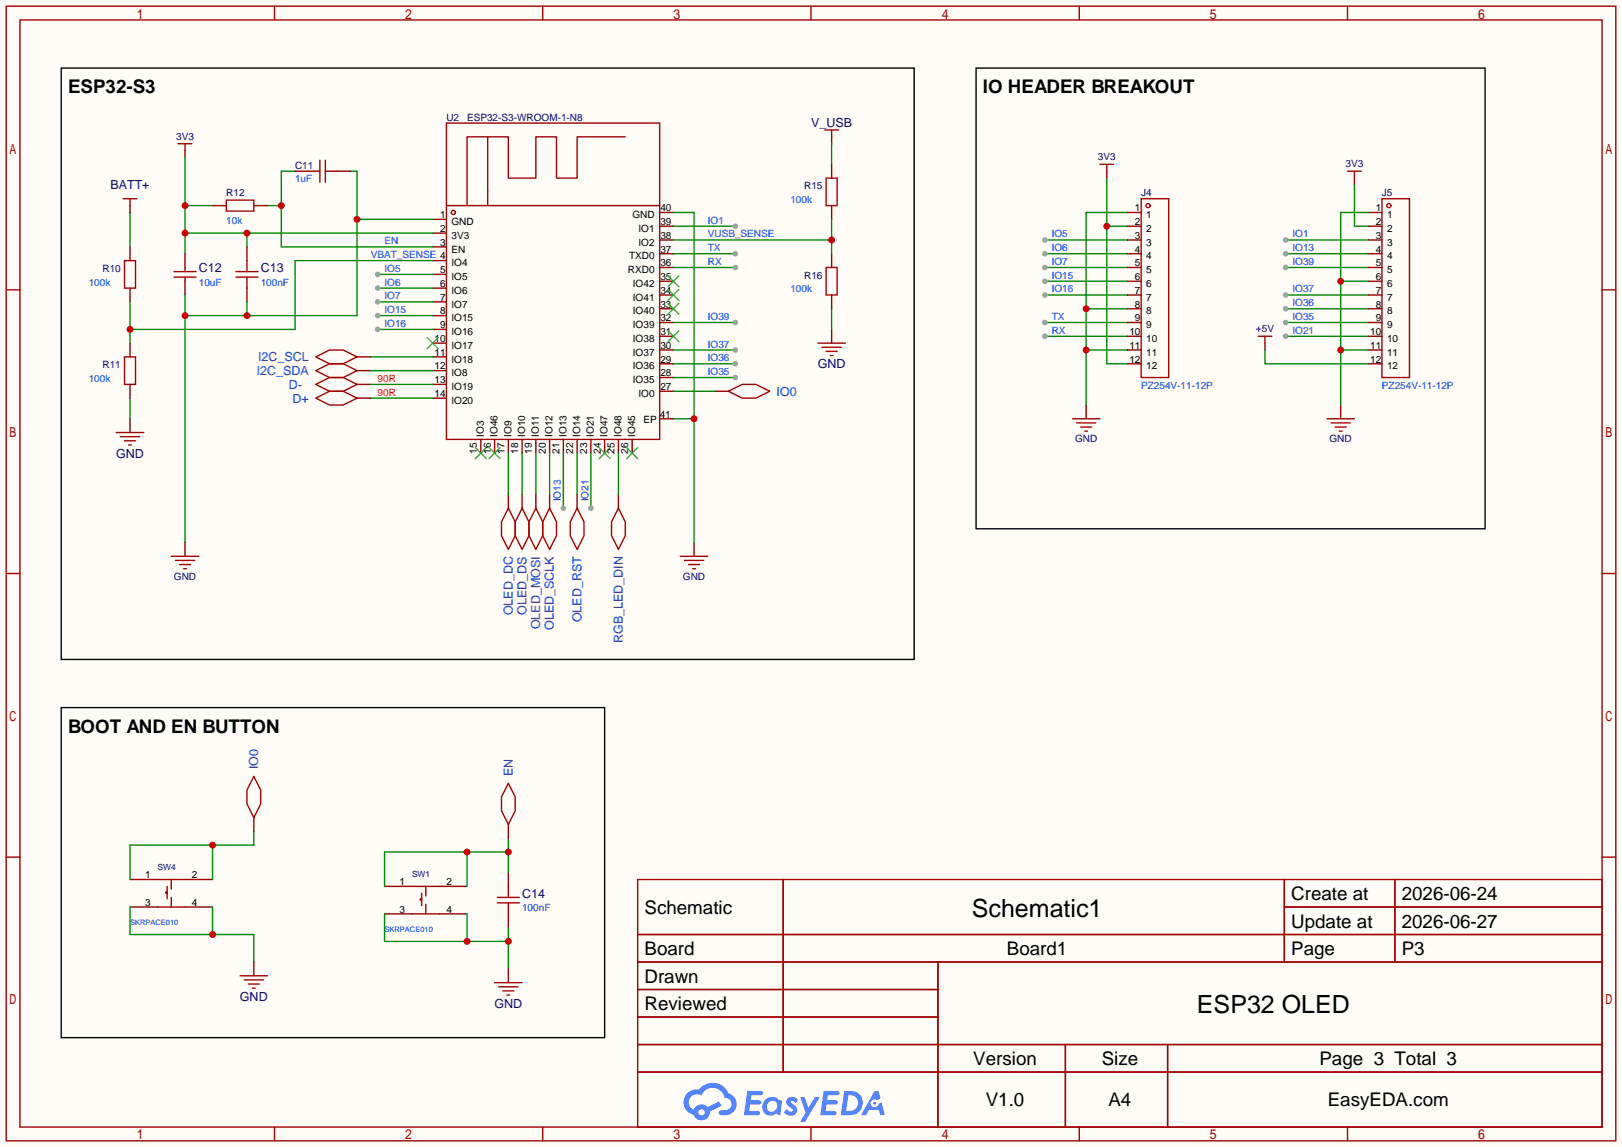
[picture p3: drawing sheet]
<svg xmlns="http://www.w3.org/2000/svg" width="299mm" height="212mm" viewBox="0 0 299 212" stroke-linecap="round" stroke-linejoin="round" font-family="sans-serif">
<path d="M0 0h299.5v211.8h-299.5z" fill="#fffcf7"/>
<g fill="none" stroke="#a10000" stroke-width=".25">
<path d="M1.1 1.1h297.2v209.6h-297.2zM3.7 3.7h292.1v204.5h-292.1zM50.7 1.1v2.6M100.2 1.1v2.6M149.7 1.1v2.6M199.3 1.1v2.6M248.8 1.1v2.6M1.1 53.5h2.6M295.8 53.5h2.5M1.1 105.9h2.6M295.8 105.9h2.5M1.1 158.3h2.6"/>
<path d="M295.8 158.3h2.5M117.7 162.4h178.1v45.8h-178.1zM117.7 172.6h178.1M117.7 177.7h178.1M144.6 162.4v35.6M173.2 177.7v30.5M237.1 162.4v15.3M237.1 167.5h58.7M257.5 162.4v15.3M117.7 182.8h55.5M117.7 192.9h178.1M117.7 187.8h55.5"/>
<path d="M117.7 198h178.1M196.7 192.9v15.3M215.6 192.9v15.3M50.7 208.2v2.5M100.2 208.2v2.5M149.7 208.2v2.5M199.3 208.2v2.5M248.8 208.2v2.5"/>
</g>
<g fill="#5487ff">
<path d="M145.5 202.8a1.3 1.3 0 0 1 1.8 .3l-.4 .6a.54 .54 0 0 0-.9-.2l.1 .2a1.58 1.58 0 0 1 1.1 1.6 1.43 1.43 0 0 1-2.5 .1l.5-.6a.64 .64 0 0 0 .5 .5 .64 .64 0 0 0 .7-.3l-.2-.2a1.6 1.6 0 0 1-1-1.6z"/>
<path d="M147.7 202.7h.9l.7 1.9 1.1-1.9h.9l-2.7 4.5h-.9l1-1.7z"/>
<path d="M138 201.5h1.6a1.31 1.31 0 0 1 1.2 .2 .4 .4 0 0 1-.3 .6h-1.8l-.1 .9h1.6a.4 .4 0 0 1 .4 .4 .4 .4 0 0 1-.4 .4h-1.7l-.2 1.2h.8a1.23 1.23 0 0 1 1.2 .2 .39 .39 0 0 1-.3 .6h-2.7z"/>
<path d="M152.1 201.5h1.6a1.32 1.32 0 0 1 1.3 .2 .39 .39 0 0 1-.4 .6h-1.7l-.2 .9h1.7a.4 .4 0 0 1 .3 .4 .4 .4 0 0 1-.4 .4h-1.7l-.2 1.2h.8a1.23 1.23 0 0 1 1.2 .2 .39 .39 0 0 1-.3 .6h-2.7z"/>
<path d="M161.5 201.5h.7l.4 1.3-.7 .4a.75 .75 0 0 0-1.1 .3 .75 .75 0 0 0 .5 1 .75 .75 0 0 0 .9-.6l.6-.3 .6 2.4h-.9l-.2-1h-1.9l-.5 1h-.9z"/>
<path d="M155.9 201.5l-.7 4.5h1.5a2.27 2.27 0 0 0 2.6-2.3 2.27 2.27 0 0 0-2.7-2.2zM156.6 202.3a1.5 1.5 0 0 1 1.8 1.5 1.5 1.5 0 0 1-1.9 1.4h-.3z"/>
<path d="M141.3 203.1a1.62 1.62 0 0 0-.4 2.1 1.62 1.62 0 0 0 2 .7l.4-.3 .3 .3 .5 .1 .3-2.5-.2-.3h-.4a1.58 1.58 0 0 0-2.5-.1zM141.9 203.6a.99 .99 0 0 1 1.6 .3 .99 .99 0 0 1-.9 1.4 .94 .94 0 0 1-1-.5 .94 .94 0 0 1 .3-1.2z"/>
<path d="M126.9 201.9a2.37 2.37 0 0 0 1.2 4 1.54 1.54 0 0 0 1.7 1 1.54 1.54 0 0 0 1.3-1.6l2.1-1.1-.5-.8-2 1.1a1.57 1.57 0 0 0-2.6 .4 1.5 1.5 0 0 1-.8-2.1 1.5 1.5 0 0 1 2.2-.5 2.23 2.23 0 0 1 2.3-1.4 2.23 2.23 0 0 1 2 1.8 1.16 1.16 0 0 1 1.2 1.1 1.16 1.16 0 0 1-1 1.3h-.7a.47 .47 0 0 0-.6 .3 .47 .47 0 0 0 .4 .6 2.23 2.23 0 0 0 2.3-.7 2.23 2.23 0 0 0 .4-2.3 2.16 2.16 0 0 0-1.3-1.1 3.2 3.2 0 0 0-5.4-.7l-1.2 .1zM129 205.4a.58 .58 0 0 1 1.1 0 .58 .58 0 0 1-1.1 0z"/>
<circle cx="161.5" cy="203.8" r=".28"/>
</g>
<g fill="none" stroke="#a10000" stroke-width=".25">
<path d="M32.9 26.5h2.5M34.2 26.5v1.3M82.4 22.7h39.4v58.5h-39.4zM82.4 38h39.4M90 25.3v12.7M115.4 25.3h-8.8v7.6h-3.9v-7.6h-3.8v7.6h-5v-7.6h-7.7v12.7"/>
<circle cx="83.7" cy="39.2" r=".38"/>
</g>
<g fill="none" stroke="#870000" stroke-width=".25">
<path d="M34.2 27.8v1.3M121.8 39.2h2.5M79.9 40.5h2.5M79.9 43.1h2.5M79.9 45.6h2.5M79.9 48.1h2.5M79.9 50.7h2.5M79.9 53.2h2.5M79.9 55.8h2.5M79.9 58.3h2.5M121.8 59.6h2.5M121.8 57h2.5"/>
<path d="M121.8 54.5h2.5M121.8 51.9h2.5M121.8 49.4h2.5M121.8 46.9h2.5M121.8 44.3h2.5M121.8 41.8h2.5M79.9 60.8h2.5M79.9 63.4h2.5M79.9 65.9h2.5M79.9 68.5h2.5M79.9 71h2.5M79.9 73.5h2.5"/>
<path d="M121.8 72.3h2.5M121.8 69.7h2.5M121.8 67.2h2.5M121.8 64.6h2.5M121.8 62.1h2.5M121.8 77.3h2.5M88.8 81.2v2.5M91.3 81.2v2.5M93.9 81.2v2.5M96.4 81.2v2.5M98.9 81.2v2.5M101.5 81.2v2.5"/>
<path d="M104 81.2v2.5M106.6 81.2v2.5M109.1 81.2v2.5M111.6 81.2v2.5M114.2 81.2v2.5M116.7 81.2v2.5"/>
</g>
<g fill="none" stroke="#3c3" stroke-width=".25">
<path d="M123.3 56l2 2M123.3 53.5l2 2M123.3 50.9l2 2.1M125.3 56l-2 2M125.3 53.5l-2 2M125.3 50.9l-2 2.1M78.9 62.4l2 2M80.9 62.4l-2 2M123.3 61.1l2 2M125.3 61.1l-2 2M87.8 82.7l2 2M89.8 82.7l-2 2"/>
<path d="M90.3 82.7l2 2M92.3 82.7l-2 2M110.6 82.7l2 2M112.6 82.7l-2 2M115.7 82.7l2 2M117.7 82.7l-2 2"/>
</g>
<path d="M34.2 29.1v17.8M34.2 38h5M34.2 43.1h45.7M45.6 43.1v2.5" fill="none" stroke="#008700" stroke-width=".25"/>
<g fill="#c00">
<circle cx="45.6" cy="43.1" r=".63"/>
<circle cx="34.2" cy="43.1" r=".63"/>
<circle cx="34.2" cy="38" r=".63"/>
</g>
<path d="M49.4 38h2.5M54.5 31.6h-2.6v14h28" fill="none" stroke="#008700" stroke-width=".25"/>
<circle cx="51.9" cy="38" r=".63" fill="#c00"/>
<g fill="none" stroke="#a10000" stroke-width=".25">
<path d="M43.6 51.2h4M43.6 50.2h4M45.6 48.1v2.1M45.6 51.2v2M29.1 162.4h5.1M29.1 167.5h5.1M30.9 164.7h-.3v.3h.3M30.9 163.7v2.3M31.6 162.4v1.8M31.6 165.7v1.8M76.1 163.7h5.1M76.1 168.8h5.1"/>
<path d="M77.9 166h-.3v.2h.3M77.9 165v2.3M78.6 163.7v1.8M78.6 167v1.8M91.8 166.8h4.1M91.8 165.7h4.1M93.9 163.7v2M93.9 166.8v2"/>
</g>
<path d="M45.6 45.6v2.5M45.6 53.2v2.6M24 162.4h5.1M24 167.5h5.1M34.2 162.4h5M34.2 167.5h5M71 163.7h5.1M71 168.8h5.1M81.2 163.7h5M81.2 168.8h5M93.9 161.2v2.5M93.9 168.8v2.5" fill="none" stroke="#870000" stroke-width=".25"/>
<path d="M39.2 156.1v6.3M46.9 153.5v2.6h-22.9v6.3" fill="none" stroke="#008700" stroke-width=".25"/>
<circle cx="39.2" cy="156.1" r=".63" fill="#c00"/>
<path d="M86.2 157.4v6.3M93.9 157.4h-22.9v6.3M93.9 154.8v6.4" fill="none" stroke="#008700" stroke-width=".25"/>
<g fill="#c00">
<circle cx="86.2" cy="157.4" r=".63"/>
<circle cx="93.9" cy="157.4" r=".63"/>
</g>
<path d="M24 167.5v5.1h22.9v5.1M39.2 167.5v5.1" fill="none" stroke="#008700" stroke-width=".25"/>
<circle cx="39.2" cy="172.6" r=".63" fill="#c00"/>
<path d="M71 168.8v5.1h22.9M86.2 168.8v5.1M93.9 171.3v7.6" fill="none" stroke="#008700" stroke-width=".25"/>
<g fill="#c00">
<circle cx="93.9" cy="173.9" r=".63"/>
<circle cx="86.2" cy="173.9" r=".63"/>
</g>
<path d="M153.5 25.3v1.2M132 72.3h2.5M93.9 91.3v2.6M96.4 91.3v2.6M98.9 91.3v2.6M101.5 91.3v2.6M106.6 91.3v2.6M114.2 91.3v2.6M46.9 151v2.5M93.9 152.3v2.5M46.9 177.7v2.5M93.9 178.9v2.6" fill="none" stroke="#870000" stroke-width=".25"/>
<g fill="none" stroke="#a10000" stroke-width=".25">
<path d="M152.3 24h2.5M153.5 24v1.3M134.5 72.3l2.5-1.3h2.6l2.5 1.3-2.5 1.2h-2.6zM93.9 93.9l1.2 2.5v2.5l-1.2 2.6-1.3-2.6v-2.5zM96.4 93.9l1.3 2.5v2.5l-1.3 2.6-1.3-2.6v-2.5zM98.9 93.9l1.3 2.5v2.5l-1.3 2.6-1.2-2.6v-2.5zM101.5 93.9l1.2 2.5v2.5l-1.2 2.6-1.3-2.6v-2.5zM106.6 93.9l1.2 2.5v2.5l-1.2 2.6-1.3-2.6v-2.5zM114.2 93.9l1.2 2.5v2.5l-1.2 2.6-1.3-2.6v-2.5zM46.9 143.4l1.2 2.5v2.6l-1.2 2.5-1.3-2.5v-2.6zM93.9 144.7l1.2 2.5v2.5l-1.2 2.6-1.3-2.6v-2.5zM44.3 180.2h5.1"/>
<path d="M45.1 181h3.5M45.8 181.7h2.1M46.6 182.5h.5M91.3 181.5h5.1M92.1 182.2h3.5M92.8 183h2.1M93.6 183.8h.5"/>
</g>
<path d="M24 55.8v7.6M79.9 48.1h-25.4v12.7h-30.5M124.3 72.3h7.7" fill="none" stroke="#008700" stroke-width=".25"/>
<circle cx="24" cy="60.8" r=".63" fill="#c00"/>
<path d="M24 39.2v6.4M64.6 31.6h1.3v26.7h-31.7M153.5 26.5v3.9M34.2 54.5v45.7M45.6 55.8v2.5M65.9 40.5h14M153.5 57v3.8M24 73.5v3.8M68.5 71h11.4M68.5 73.5h11.4" fill="none" stroke="#008700" stroke-width=".25"/>
<path d="M24 38v1.2M204.3 31.6v1.3M250.1 32.9v1.3M34.2 46.9v2.5M34.2 51.9v2.6M24 77.3v2.6M65.9 68.5h2.6M65.9 65.9h2.6M65.9 71h2.6M65.9 73.5h2.6M153.5 60.8v2.6M233.6 63.4v1.2" fill="none" stroke="#870000" stroke-width=".25"/>
<g fill="none" stroke="#a10000" stroke-width=".25">
<path d="M22.7 36.7h2.6M24 36.7v1.3M203.1 30.4h2.5M204.3 30.4v1.2M248.8 31.6h2.5M250.1 31.6v1.3M32.1 51.2h4.1M32.1 50.2h4.1M34.2 49.4v.8M34.2 51.2v.7M21.5 79.9h5M58.3 68.5l2.5-1.3h2.6l2.5 1.3-2.5 1.2h-2.6z"/>
<path d="M58.3 65.9l2.5-1.3h2.6l2.5 1.3-2.5 1.3h-2.6zM58.3 71l2.5-1.3h2.6l2.5 1.3-2.5 1.3h-2.6zM58.3 73.5l2.5-1.2h2.6l2.5 1.2-2.5 1.3h-2.6zM151 63.4h5.1M151.8 64.1h3.5M152.5 64.9h2.1M153.3 65.7h.5M232.3 62.1h2.5M233.6 62.1v1.3M22.2 80.6h3.6M23 81.4h2M23.7 82.2h.6"/>
</g>
<g fill="#c00">
<circle cx="65.9" cy="40.5" r=".63"/>
<circle cx="45.6" cy="58.3" r=".63"/>
<circle cx="34.2" cy="58.3" r=".63"/>
</g>
<path d="M34.2 100.2v2.5M128.1 100.2v2.5" fill="none" stroke="#870000" stroke-width=".25"/>
<path d="M31.6 102.7h5.1M32.4 103.5h3.5M33.1 104.3h2.1M33.9 105h.5M125.6 102.7h5.1M126.4 103.5h3.5M127.1 104.3h2.1M127.9 105h.5" fill="none" stroke="#a10000" stroke-width=".25"/>
<path d="M124.3 39.2h3.8v61M124.3 77.3h3.8" fill="none" stroke="#008700" stroke-width=".25"/>
<circle cx="128.1" cy="77.3" r=".63" fill="#c00"/>
<path d="M124.3 46.9h11.5" fill="none" stroke="#008700" stroke-width=".25"/>
<circle cx="135.8" cy="46.9" r=".51" fill="#999"/>
<path d="M124.3 49.4h11.5" fill="none" stroke="#008700" stroke-width=".25"/>
<circle cx="135.8" cy="49.4" r=".51" fill="#999"/>
<path d="M192.9 44.3h15.3M68.5 68.5h11.4M68.5 65.9h11.4M93.9 83.7v7.6M96.4 83.7v7.6M98.9 83.7v7.6M101.5 83.7v7.6M106.6 83.7v7.6M114.2 83.7v7.6" fill="none" stroke="#008700" stroke-width=".25"/>
<path d="M41.8 37h5.1v2h-5.1zM57 31.6h2.1M59.1 29.6v4.1M60.1 29.6v4.1M60.1 31.6h2M152.5 32.9h2.1v5.1h-2.1zM23 48.1h2v5.1h-2zM152.5 49.4h2.1v5.1h-2.1zM23 65.9h2v5.1h-2z" fill="none" stroke="#a10000" stroke-width=".25"/>
<path d="M39.2 38h2.6M46.9 38h2.5M54.5 31.6h2.5M62.1 31.6h2.5M153.5 30.4v2.5M153.5 38v2.5M24 45.6v2.5M24 53.2v2.6M153.5 46.9v2.5M153.5 54.5v2.5M24 63.4v2.5M24 71v2.5" fill="none" stroke="#870000" stroke-width=".25"/>
<path d="M11.3 12.6h157.5v109.2h-157.5zM180.2 12.6h94v85.1h-94zM11.3 130.7h100.3v60.9h-100.3z" fill="none" stroke="#000" stroke-width=".25"/>
<circle cx="192.9" cy="44.3" r=".51" fill="#999"/>
<path d="M69.7 50.7h10.2" fill="none" stroke="#008700" stroke-width=".25"/>
<circle cx="69.7" cy="50.7" r=".51" fill="#999"/>
<path d="M192.9 46.9h15.3" fill="none" stroke="#008700" stroke-width=".25"/>
<circle cx="192.9" cy="46.9" r=".51" fill="#999"/>
<path d="M69.7 53.2h10.2" fill="none" stroke="#008700" stroke-width=".25"/>
<circle cx="69.7" cy="53.2" r=".51" fill="#999"/>
<path d="M192.9 49.4h15.3" fill="none" stroke="#008700" stroke-width=".25"/>
<circle cx="192.9" cy="49.4" r=".51" fill="#999"/>
<path d="M69.7 55.8h10.2" fill="none" stroke="#008700" stroke-width=".25"/>
<circle cx="69.7" cy="55.8" r=".51" fill="#999"/>
<path d="M192.9 54.5h15.3" fill="none" stroke="#008700" stroke-width=".25"/>
<circle cx="192.9" cy="54.5" r=".51" fill="#999"/>
<path d="M69.7 60.8h10.2" fill="none" stroke="#008700" stroke-width=".25"/>
<circle cx="69.7" cy="60.8" r=".51" fill="#999"/>
<path d="M192.9 51.9h15.3" fill="none" stroke="#008700" stroke-width=".25"/>
<circle cx="192.9" cy="51.9" r=".51" fill="#999"/>
<path d="M69.7 58.3h10.2" fill="none" stroke="#008700" stroke-width=".25"/>
<circle cx="69.7" cy="58.3" r=".51" fill="#999"/>
<path d="M237.4 46.9h15.2" fill="none" stroke="#008700" stroke-width=".25"/>
<circle cx="237.4" cy="46.9" r=".51" fill="#999"/>
<path d="M104 83.7v10.2" fill="none" stroke="#008700" stroke-width=".25"/>
<circle cx="104" cy="93.9" r=".51" fill="#999"/>
<path d="M237.4 62.1h15.2" fill="none" stroke="#008700" stroke-width=".25"/>
<circle cx="237.4" cy="62.1" r=".51" fill="#999"/>
<path d="M109.1 83.7v10.2" fill="none" stroke="#008700" stroke-width=".25"/>
<circle cx="109.1" cy="93.9" r=".51" fill="#999"/>
<path d="M237.4 59.6h15.2" fill="none" stroke="#008700" stroke-width=".25"/>
<circle cx="237.4" cy="59.6" r=".51" fill="#999"/>
<path d="M124.3 69.7h11.5" fill="none" stroke="#008700" stroke-width=".25"/>
<circle cx="135.8" cy="69.7" r=".51" fill="#999"/>
<path d="M237.4 57h15.2" fill="none" stroke="#008700" stroke-width=".25"/>
<circle cx="237.4" cy="57" r=".51" fill="#999"/>
<path d="M124.3 67.2h11.5" fill="none" stroke="#008700" stroke-width=".25"/>
<circle cx="135.8" cy="67.2" r=".51" fill="#999"/>
<path d="M237.4 49.4h15.2" fill="none" stroke="#008700" stroke-width=".25"/>
<circle cx="237.4" cy="49.4" r=".51" fill="#999"/>
<path d="M124.3 59.6h11.5" fill="none" stroke="#008700" stroke-width=".25"/>
<circle cx="135.8" cy="59.6" r=".51" fill="#999"/>
<path d="M237.4 54.5h15.2" fill="none" stroke="#008700" stroke-width=".25"/>
<circle cx="237.4" cy="54.5" r=".51" fill="#999"/>
<path d="M124.3 64.6h11.5" fill="none" stroke="#008700" stroke-width=".25"/>
<circle cx="135.8" cy="64.6" r=".51" fill="#999"/>
<path d="M124.3 44.3h29.2M153.5 40.5v6.4" fill="none" stroke="#008700" stroke-width=".25"/>
<circle cx="153.5" cy="44.3" r=".63" fill="#c00"/>
<path d="M237.4 44.3h15.2" fill="none" stroke="#008700" stroke-width=".25"/>
<circle cx="237.4" cy="44.3" r=".51" fill="#999"/>
<path d="M124.3 41.8h11.5" fill="none" stroke="#008700" stroke-width=".25"/>
<circle cx="135.8" cy="41.8" r=".51" fill="#999"/>
<path d="M200.5 74.8v2.5M247.5 74.8v2.5" fill="none" stroke="#870000" stroke-width=".25"/>
<path d="M198 77.3h5.1M198.8 78.1h3.5M199.5 78.9h2M200.3 79.6h.5M245 77.3h5.1M245.7 78.1h3.6M246.5 78.9h2M247.3 79.6h.5" fill="none" stroke="#a10000" stroke-width=".25"/>
<path d="M204.3 32.9v34.3h3.9M204.3 41.8h3.9" fill="none" stroke="#008700" stroke-width=".25"/>
<circle cx="204.3" cy="41.8" r=".63" fill="#c00"/>
<path d="M208.2 39.2h-7.7v35.6M200.5 57h7.7M200.5 64.6h7.7" fill="none" stroke="#008700" stroke-width=".25"/>
<g fill="#c00">
<circle cx="200.5" cy="57" r=".63"/>
<circle cx="200.5" cy="64.6" r=".63"/>
</g>
<path d="M192.9 59.6h15.3" fill="none" stroke="#008700" stroke-width=".25"/>
<circle cx="192.9" cy="59.6" r=".51" fill="#999"/>
<path d="M192.9 62.1h15.3" fill="none" stroke="#008700" stroke-width=".25"/>
<circle cx="192.9" cy="62.1" r=".51" fill="#999"/>
<g fill="none" stroke="#a10000" stroke-width=".25">
<path d="M210.7 36.7h5.1v33h-5.1zM255.1 36.7h5.1v33h-5.1z"/>
<circle cx="212" cy="38" r=".38"/>
<circle cx="256.4" cy="38" r=".38"/>
</g>
<g fill="none" stroke="#870000" stroke-width=".25">
<path d="M208.2 39.2h2.5M252.6 39.2h2.5M208.2 41.8h2.5M208.2 44.3h2.5M208.2 46.9h2.5M208.2 49.4h2.5M208.2 51.9h2.5M208.2 54.5h2.5M208.2 57h2.5M208.2 59.6h2.5M252.6 41.8h2.5M252.6 44.3h2.5"/>
<path d="M252.6 46.9h2.5M252.6 49.4h2.5M252.6 51.9h2.5M252.6 54.5h2.5M252.6 57h2.5M252.6 59.6h2.5M208.2 62.1h2.5M208.2 64.6h2.5M208.2 67.2h2.5M252.6 62.1h2.5M252.6 64.6h2.5M252.6 67.2h2.5"/>
</g>
<path d="M252.6 39.2h-5.1v35.6M247.5 51.9h5.1M247.5 64.6h5.1" fill="none" stroke="#008700" stroke-width=".25"/>
<g fill="#c00">
<circle cx="247.5" cy="51.9" r=".63"/>
<circle cx="247.5" cy="64.6" r=".63"/>
</g>
<path d="M250.1 34.2v7.6h2.5M233.6 64.6v2.6h19" fill="none" stroke="#008700" stroke-width=".25"/>
<g font-size="4.6">
<text x="179.4" y="169.4">Schematic1</text>
<text x="221" y="187.1">ESP32 OLED</text>
</g>
<g font-size="3.5">
<text x="12.6" y="17.2">ESP32-S3</text>
<text x="181.5" y="17.2">IO HEADER BREAKOUT</text>
<text x="12.6" y="135.3">BOOT AND EN BUTTON</text>
<text x="238.4" y="166.2">Create at</text>
<text x="258.8" y="166.2">2026-06-24</text>
<text x="119" y="168.8">Schematic</text>
<text x="238.4" y="171.3">Update at</text>
<text x="258.8" y="171.3">2026-06-27</text>
<text x="119" y="176.4">Board</text>
<text x="185.9" y="176.4">Board1</text>
<text x="238.4" y="176.4">Page</text>
<text x="258.8" y="176.4">P3</text>
<text x="119" y="181.5">Drawn</text>
<text x="119" y="186.6">Reviewed</text>
<text x="179.7" y="196.7">Version</text>
<text x="203.4" y="196.7">Size</text>
<text x="243.6" y="196.7">Page 3 Total 3</text>
<text x="182" y="204.3">V1.0</text>
<text x="204.7" y="204.3">A4</text>
<text x="245.1" y="204.3">EasyEDA.com</text>
</g>
<g font-size="2.3" fill="#000080">
<text x="149.8" y="23.5">V_USB</text>
<text x="20.4" y="35">BATT+</text>
<text x="36.7" y="50.2">C12</text>
<text x="48.1" y="50.2">C13</text>
<text x="151" y="68">GND</text>
<text x="21.4" y="84.5">GND</text>
<text x="96.4" y="165.8">C14</text>
<text x="44.3" y="184.8">GND</text>
<text x="91.3" y="186.1">GND</text>
</g>
<g font-size="2.3" fill="#00f">
<text x="47.4" y="69.3">I2C_SDA</text>
<text x="47.7" y="66.7">I2C_SCL</text>
<text x="53.3" y="71.8">D-</text>
<text x="54" y="74.3">D+</text>
<text x="143.4" y="73.1">IO0</text>
<text x="94.7" y="113.6" transform="rotate(-90 94.7 113.6)">OLED_DC</text>
<text x="97.2" y="113.5" transform="rotate(-90 97.2 113.5)">OLED_DS</text>
<text x="99.7" y="116.2" transform="rotate(-90 99.7 116.2)">OLED_MOSI</text>
<text x="102.3" y="116.3" transform="rotate(-90 102.3 116.3)">OLED_SCLK</text>
<text x="107.4" y="114.9" transform="rotate(-90 107.4 114.9)">OLED_RST</text>
<text x="115" y="118.8" transform="rotate(-90 115 118.8)">RGB_LED_DIN</text>
<text x="47.7" y="142.1" transform="rotate(-90 47.7 142.1)">IO0</text>
<text x="94.7" y="143.4" transform="rotate(-90 94.7 143.4)">EN</text>
</g>
<g font-size="1.8" fill="#000080">
<text x="82.4" y="22.3">U2</text>
<text x="86.2" y="22.3">ESP32-S3-WROOM-1-N8</text>
<text x="32.5" y="25.8">3V3</text>
<text x="202.7" y="29.6">3V3</text>
<text x="54.5" y="31.2">C11</text>
<text x="148.5" y="35">R15</text>
<text x="248.4" y="30.9">3V3</text>
<text x="41.8" y="36.2">R12</text>
<text x="210.7" y="36.2">J4</text>
<text x="255.1" y="36.2">J5</text>
<text x="18.9" y="50.2">R10</text>
<text x="148.5" y="51.5">R16</text>
<text x="231.9" y="61.4">+5V</text>
<text x="18.9" y="68">R11</text>
<text x="198.5" y="81.7">GND</text>
<text x="245.5" y="81.7">GND</text>
<text x="32.1" y="107.1">GND</text>
<text x="126.1" y="107.1">GND</text>
</g>
<g font-size="1.8" fill="#00f">
<text x="54.5" y="33.7">1uF</text>
<text x="41.8" y="41.3">10k</text>
<text x="130.7" y="41.3">IO1</text>
<text x="145.9" y="37.5">100k</text>
<text x="68.5" y="47.7">VBAT_SENSE 4</text>
<text x="71" y="45.1">EN</text>
<text x="130.7" y="46.4">TX</text>
<text x="130.7" y="43.9">VUSB_SENSE</text>
<text x="194.2" y="43.9">IO5</text>
<text x="194.2" y="46.4">IO6</text>
<text x="238.6" y="46.4">IO13</text>
<text x="238.6" y="43.9">IO1</text>
<text x="16.4" y="52.8">100k</text>
<text x="36.7" y="52.8">10uF</text>
<text x="48.1" y="52.8">100nF</text>
<text x="71" y="50.2">IO5</text>
<text x="71" y="52.8">IO6</text>
<text x="130.7" y="48.9">RX</text>
<text x="194.2" y="48.9">IO7</text>
<text x="194.2" y="51.5">IO15</text>
<text x="238.6" y="48.9">IO39</text>
<text x="71" y="55.3">IO7</text>
<text x="71" y="57.8">IO15</text>
<text x="130.7" y="59.1">IO39</text>
<text x="145.9" y="54">100k</text>
<text x="194.2" y="54">IO16</text>
<text x="194.2" y="59.1">TX</text>
<text x="238.6" y="59.1">IO35</text>
<text x="238.6" y="56.6">IO36</text>
<text x="238.6" y="54">IO37</text>
<text x="71" y="60.4">IO16</text>
<text x="130.7" y="64.2">IO37</text>
<text x="194.2" y="61.6">RX</text>
<text x="238.6" y="61.6">IO21</text>
<text x="16.4" y="70.5">100k</text>
<text x="130.7" y="69.3">IO35</text>
<text x="130.7" y="66.7">IO36</text>
<text x="210.7" y="71.8">PZ254V-11-12P</text>
<text x="255.1" y="71.8">PZ254V-11-12P</text>
<text x="103.6" y="92.6" transform="rotate(-90 103.6 92.6)">IO13</text>
<text x="108.6" y="92.6" transform="rotate(-90 108.6 92.6)">IO21</text>
<text x="96.4" y="168.3">100nF</text>
</g>
<g font-size="1.8">
<text x="81.3" y="40.3">1</text>
<text x="83.4" y="41.6">GND</text>
<text x="116.7" y="40.3">GND</text>
<text x="121.9" y="41.6">39</text>
<text x="121.9" y="39">40</text>
<text x="209.5" y="39">1</text>
<text x="209.5" y="41.6">2</text>
<text x="211.6" y="40.3">1</text>
<text x="254" y="39">1</text>
<text x="254" y="41.6">2</text>
<text x="256.1" y="40.3">1</text>
<text x="81.3" y="42.8">2</text>
<text x="81.3" y="45.4">3</text>
<text x="83.4" y="44.1">3V3</text>
<text x="83.4" y="46.6">EN</text>
<text x="116.1" y="47.9">TXD0</text>
<text x="117.9" y="45.4">IO2</text>
<text x="117.9" y="42.8">IO1</text>
<text x="121.9" y="46.6">37</text>
<text x="121.9" y="44.1">38</text>
<text x="209.5" y="44.1">3</text>
<text x="209.5" y="46.6">4</text>
<text x="211.6" y="42.8">2</text>
<text x="211.6" y="45.4">3</text>
<text x="211.6" y="47.9">4</text>
<text x="254" y="44.1">3</text>
<text x="254" y="46.6">4</text>
<text x="256.1" y="42.8">2</text>
<text x="256.1" y="45.4">3</text>
<text x="256.1" y="47.9">4</text>
<text x="81.3" y="50.4">5</text>
<text x="81.3" y="53">6</text>
<text x="83.4" y="49.2">IO4</text>
<text x="83.4" y="51.7">IO5</text>
<text x="115.9" y="50.4">RXD0</text>
<text x="116.8" y="53">IO42</text>
<text x="121.9" y="51.7">35</text>
<text x="121.9" y="49.2">36</text>
<text x="209.5" y="49.2">5</text>
<text x="209.5" y="51.7">6</text>
<text x="211.6" y="50.4">5</text>
<text x="211.6" y="53">6</text>
<text x="254" y="49.2">5</text>
<text x="254" y="51.7">6</text>
<text x="256.1" y="50.4">5</text>
<text x="256.1" y="53">6</text>
<text x="81.3" y="55.5">7</text>
<text x="81.3" y="58.1">8</text>
<text x="83.4" y="54.3">IO6</text>
<text x="83.4" y="56.8">IO7</text>
<text x="83.4" y="59.3">IO15</text>
<text x="116.8" y="58.1">IO40</text>
<text x="116.8" y="55.5">IO41</text>
<text x="121.9" y="59.3">32</text>
<text x="121.9" y="56.8">33</text>
<text x="121.9" y="54.3">34</text>
<text x="209.5" y="54.3">7</text>
<text x="209.5" y="56.8">8</text>
<text x="209.5" y="59.3">9</text>
<text x="211.6" y="55.5">7</text>
<text x="211.6" y="58.1">8</text>
<text x="254" y="54.3">7</text>
<text x="254" y="56.8">8</text>
<text x="254" y="59.3">9</text>
<text x="256.1" y="55.5">7</text>
<text x="256.1" y="58.1">8</text>
<text x="80.2" y="63.1">10</text>
<text x="80.2" y="65.7">11</text>
<text x="81.3" y="60.6">9</text>
<text x="83.4" y="61.9">IO16</text>
<text x="83.4" y="64.4">IO17</text>
<text x="116.8" y="65.7">IO37</text>
<text x="116.8" y="63.1">IO38</text>
<text x="116.8" y="60.6">IO39</text>
<text x="121.9" y="64.4">30</text>
<text x="121.9" y="61.9">31</text>
<text x="208.5" y="61.9">10</text>
<text x="208.5" y="64.4">11</text>
<text x="211.6" y="60.6">9</text>
<text x="211.6" y="63.1">10</text>
<text x="211.6" y="65.7">11</text>
<text x="253" y="61.9">10</text>
<text x="253" y="64.4">11</text>
<text x="256.1" y="60.6">9</text>
<text x="256.1" y="63.1">10</text>
<text x="256.1" y="65.7">11</text>
<text x="80.2" y="68.2">12</text>
<text x="80.2" y="70.8">13</text>
<text x="83.4" y="67">IO18</text>
<text x="83.4" y="69.5">IO8</text>
<text x="116.8" y="70.8">IO35</text>
<text x="116.8" y="68.2">IO36</text>
<text x="121.9" y="69.5">28</text>
<text x="121.9" y="67">29</text>
<text x="208.5" y="67">12</text>
<text x="211.6" y="68.2">12</text>
<text x="253" y="67">12</text>
<text x="256.1" y="68.2">12</text>
<text x="80.2" y="73.3">14</text>
<text x="83.4" y="72">IO19</text>
<text x="83.4" y="74.6">IO20</text>
<text x="117.9" y="73.3">IO0</text>
<text x="121.8" y="77.1">41</text>
<text x="121.9" y="72">27</text>
<text x="88.1" y="83.8" transform="rotate(-90 88.1 83.8)">15</text>
<text x="89.3" y="80.7" transform="rotate(-90 89.3 80.7)">IO3</text>
<text x="90.6" y="83.8" transform="rotate(-90 90.6 83.8)">16</text>
<text x="91.9" y="80.7" transform="rotate(-90 91.9 80.7)">IO46</text>
<text x="93.1" y="83.8" transform="rotate(-90 93.1 83.8)">17</text>
<text x="94.4" y="80.7" transform="rotate(-90 94.4 80.7)">IO9</text>
<text x="95.7" y="83.8" transform="rotate(-90 95.7 83.8)">18</text>
<text x="96.9" y="80.7" transform="rotate(-90 96.9 80.7)">IO10</text>
<text x="98.2" y="83.8" transform="rotate(-90 98.2 83.8)">19</text>
<text x="99.5" y="80.7" transform="rotate(-90 99.5 80.7)">IO11</text>
<text x="100.8" y="83.8" transform="rotate(-90 100.8 83.8)">20</text>
<text x="102" y="80.7" transform="rotate(-90 102 80.7)">IO12</text>
<text x="103.3" y="83.8" transform="rotate(-90 103.3 83.8)">21</text>
<text x="104.6" y="80.7" transform="rotate(-90 104.6 80.7)">IO13</text>
<text x="105.8" y="83.8" transform="rotate(-90 105.8 83.8)">22</text>
<text x="107.1" y="80.7" transform="rotate(-90 107.1 80.7)">IO14</text>
<text x="108.4" y="83.8" transform="rotate(-90 108.4 83.8)">23</text>
<text x="109.6" y="80.7" transform="rotate(-90 109.6 80.7)">IO21</text>
<text x="110.9" y="83.8" transform="rotate(-90 110.9 83.8)">24</text>
<text x="112.2" y="80.7" transform="rotate(-90 112.2 80.7)">IO47</text>
<text x="113.5" y="83.8" transform="rotate(-90 113.5 83.8)">25</text>
<text x="114.7" y="80.7" transform="rotate(-90 114.7 80.7)">IO48</text>
<text x="116" y="83.8" transform="rotate(-90 116 83.8)">26</text>
<text x="117.3" y="80.7" transform="rotate(-90 117.3 80.7)">IO45</text>
<text x="118.8" y="78.1">EP</text>
<text x="26.8" y="162.2">1</text>
<text x="26.8" y="167.3">3</text>
<text x="35.4" y="162.2">2</text>
<text x="35.4" y="167.3">4</text>
<text x="73.8" y="163.5">1</text>
<text x="82.4" y="163.5">2</text>
<text x="73.8" y="168.6">3</text>
<text x="82.4" y="168.6">4</text>
</g>
<g font-size="1.8" fill="#f00">
<text x="69.7" y="70.5">90R</text>
<text x="69.7" y="73.1">90R</text>
</g>
<g font-size="1.6" fill="#000080">
<text x="29.1" y="160.7">SW4</text>
<text x="76.1" y="162">SW1</text>
</g>
<g font-size="1.4" fill="#00f">
<text x="24" y="170.9">SKRPACE010</text>
<text x="71" y="172.1">SKRPACE010</text>
</g>
</svg>
